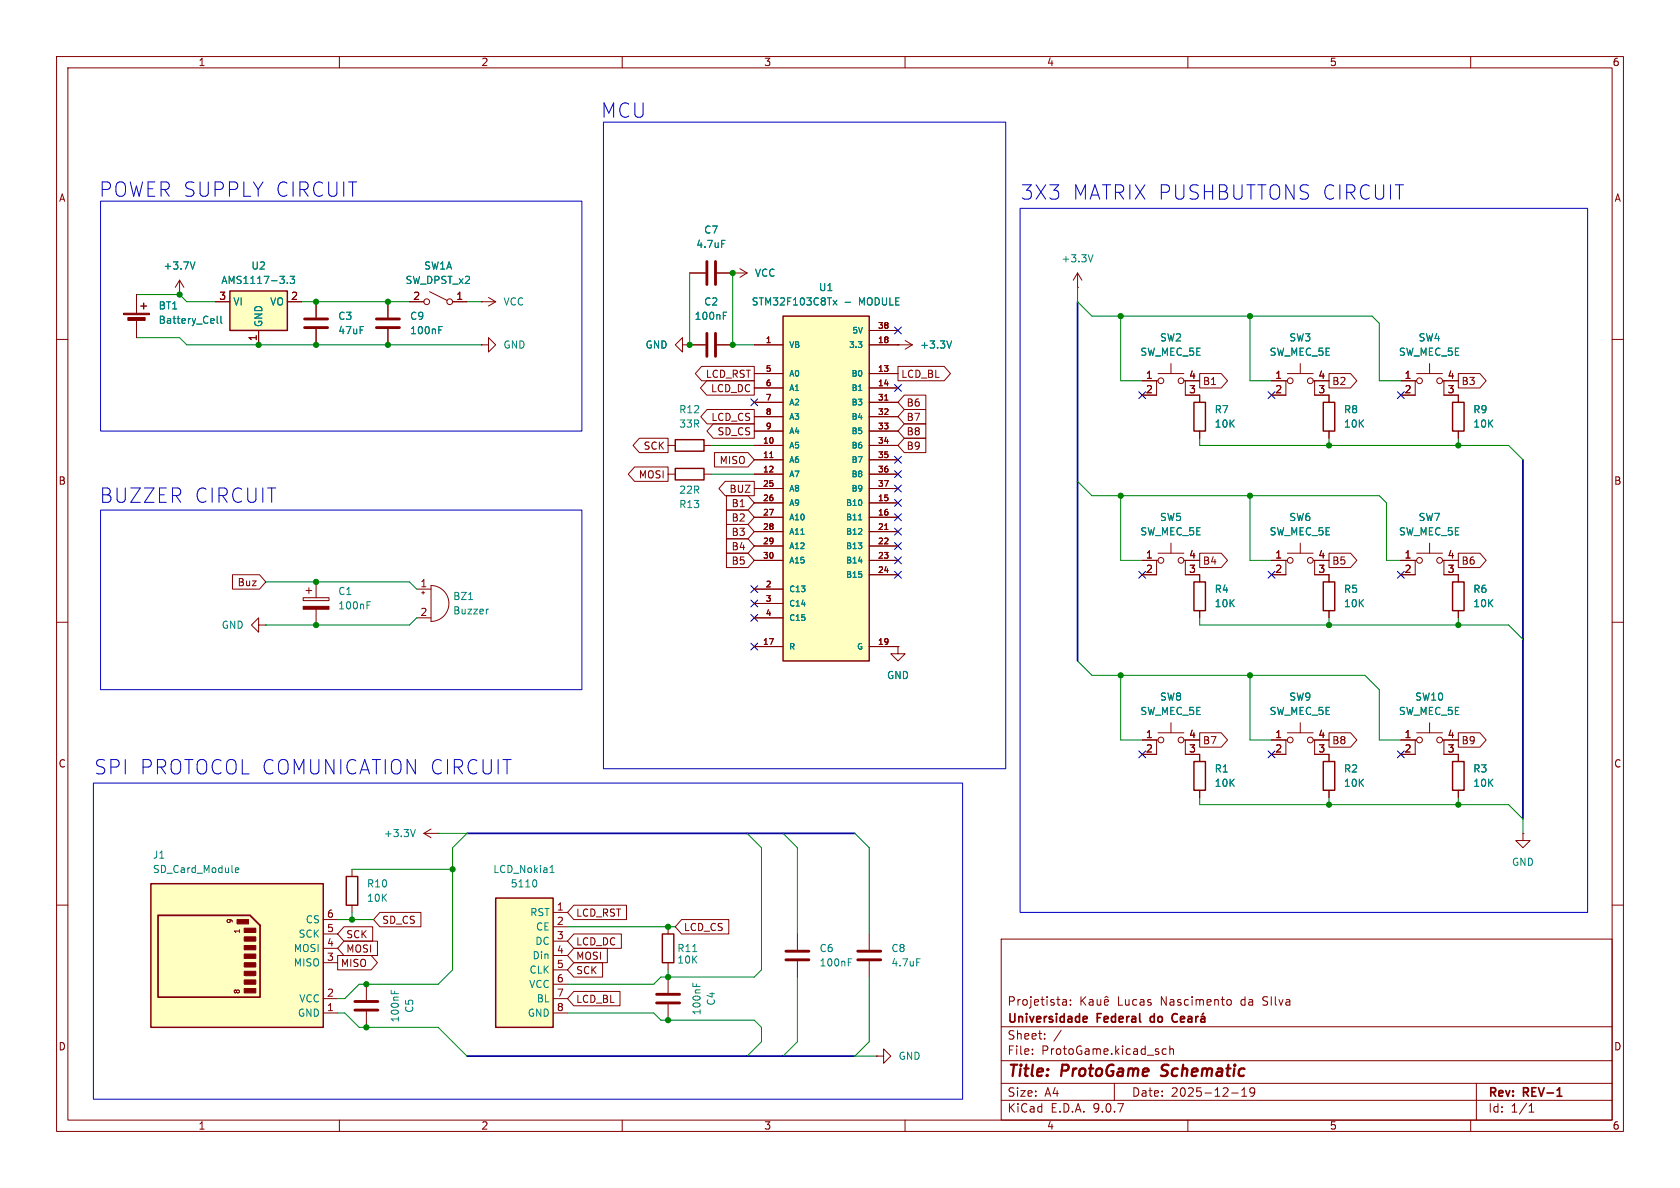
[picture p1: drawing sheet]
<svg xmlns="http://www.w3.org/2000/svg" width="297mm" height="210mm" viewBox="0 0 297 210" stroke-linecap="round" stroke-linejoin="round" font-family="sans-serif">
<path d="M0 0h297v210h-297z" fill="#fff" stroke="#fff" stroke-width=".18"/>
<g fill="none" stroke="#840000" stroke-width=".18">
<path d="M10 10h277v190h-277zM12 12h273v186h-273zM60 10v2M110 10v2M160 10v2M210 10v2M260 10v2M24.1 52.1v3.3M24.1 56.4v3.3M31.7 52.1h.1M31.7 49.5l-.7 1.3M31.7 49.5l.8 1.3"/>
<path d="M31.7 49.5v2.6M55.9 53.3v2.8M55.9 58.2v2.8M68.6 53.3v2.8M68.6 58.2v2.8M85.1 53.3h.1M85.1 53.3h2.5M86.4 52.6l1.2 .7M87.6 53.3l-1.2 .8M10 60h2M285 60h2M10 110h2"/>
<path d="M285 110h2M62.2 153.7v1.2M74.9 147.3l1.3 .8M74.9 147.3h2.6M76.2 146.6l-1.3 .7M77.5 147.3h.1M10 160h2M62.2 160v1.3M64.8 174v2.8M64.8 178.8v2.8M177 166h108v32h-108zM187.8 177.5l.2 .2 .5-.1"/>
<path d="M187.9 176.8h.6v.9M188.5 177.1h-.5l-.2 .2M189.2 177.6v.1M189.2 176.8v.1M191.1 176.2v1.5M191.3 176.8l.7 .9M192 176.2l-.9 .9M192.6 176.8h.6v.9M193.2 177.1h-.5a.29 .29 0 0 0-.2 .3 .29 .29 0 0 0 .2 .3l.5-.1M194 176.7v.9l.4 .1 .2-.1M194.6 176.7v1M195.2 177.2l.8-.1-.1-.3-.4-.1-.3 .2 .1 .7h.6"/>
<path d="M195.3 176.3l.3-.2 .3 .2M217 176.8l.4-.1 .3 .3v.4l-.2 .2-.3 .1-.2-.1M285 160h2M60 198v2M110 198v2M160 198v2M177 194.5h108M177 191.5h108M177 187.5h108M177 181.5h108M182.5 186.3v.1M182.5 185.5v.1"/>
<path d="M184.7 183.6v.1M184.7 182.8v.1M187.6 182.1l-1.3 2M197 191.5v3M206.2 185.5l-.5-.1-.2 .3v.4l.1 .2h.6M206.8 185.5l.2-.1 .4 .1 .1 .9M206.8 184.9v1.5M210 198v2M217.7 193.2h1.2M219.5 193.8h.9M219.5 192.7l.5-.4v1.5M221.8 192.9l-.3 .3h-.3l-.2-.3 .1-.5 .4-.1 .2 .1a.99 .99 0 0 1-.3 1.4h-.3"/>
<path d="M260 198v2M261 191.5v6.5M270.3 196.6h.9M270.3 195.5l.4-.4v1.5"/>
</g>
<g fill="none" stroke="#840000" stroke-width=".3">
<path d="M191.7 179.7l.4 .1 .1 .2-.7 .2M203.4 179.8v.7M208.1 179.3a.54 .54 0 0 0-.8 .2M210.1 179.8h.5l.1 .9M211.4 179.7v1M211.8 179.7l-.2 .1-.2 .2M212.3 179.8h.6l.1 .9M212.8 179.1l-.2 .2M192.1 180.6l-.4 .1M207.3 180.3v.2a.52 .52 0 0 0 .8 0M208.7 180.2l.7-.2-.1-.2-.4-.1-.2 .2 .1 .7h.5M210.7 180l-.5 .1a.29 .29 0 0 0-.2 .3 .29 .29 0 0 0 .2 .3l.5-.1"/>
<path d="M213 180l-.5 .1a.29 .29 0 0 0-.2 .3 .29 .29 0 0 0 .2 .3l.5-.1M275.3 193.8h.8"/>
</g>
<path d="M205.2 190.1l.3 .1M205.5 188.4l-.1 .2 .1 .4" fill="none" stroke="#840000" stroke-width=".4"/>
<path d="M53.8 56.4h4.1M53.8 57.9h4.1M66.5 56.4h4.1M66.5 57.9h4.1M62.7 177h4.1M62.7 178.6h4.1" fill="none" stroke="#840000" stroke-width=".51"/>
<path d="M34.5 46.3l-.5 1.3M38.4 55.9v1.1l.2 .2M39.1 55.9v1.1l.1 .2M77.6 58.3h.4M77.6 57.7h.6M73.4 146.6l-.4 1.3M69.2 175v.7M69.8 175.2v.5" fill="none" stroke="#008484" stroke-width=".18"/>
<g fill="#840000" stroke="#840000" stroke-width=".18">
<path d="M21.8 55.4h4.6v.2h-4.6z"/>
<path d="M22.6 56.1h3.1v.5h-3.1z"/>
</g>
<path d="M24.9 54.1h1M25.4 53.6v1M61.2 154.9h2v5.1h-2z" fill="none" stroke="#840000" stroke-width=".25"/>
<path d="M40.6 51.4h10.2v7h-10.2z" fill="#ffffc2"/>
<path d="M40.6 51.4h10.2v7h-10.2zM119.4 77.7h5.1v2.1h-5.1zM117.1 165.1h2v5.1h-2z" fill="none" stroke="#840000" stroke-width=".25"/>
<g fill="none" stroke="#840000" stroke-width=".18">
<path d="M38.1 53.3h2.5M45.7 58.4v2.6M50.8 53.3h2.5M72.4 53.3h2.5M75.9 51.6l3.1 1.5M80 53.3h2.5M121.9 48.3h2.8M126.7 48.3h2.8M118.1 78.7h1.3M124.5 78.7h1.2M224.8 67.3h2.5M227.6 67.3h-.3v2.6h-2.5"/>
<path d="M227.6 66h4.6M229.9 64.3v1.7M232.2 67.3h.2v2.6h2.5M232.4 67.3h2.5M45.7 110.5v-1.3l-1.3 1.3 1.3 1.3v-1.3h1.3M47 110.5h.1M53.6 105.7h4.6v.5h-4.6zM54.1 104.4h1M54.6 103.9v1M55.9 102.9v2.8M55.9 107.7v2.8M73.7 104.1h2.5"/>
<path d="M73.7 109.2h2.5M74.5 104.8h.6M74.8 104.5v.5M76.2 103.5a3.2 3.2 0 0 1 3.2 3.2 3.2 3.2 0 0 1-3.2 3.2zM158.7 114.3v1.3h1.3l-1.3 1.2-1.2-1.2h1.2M158.7 114.3h.1M118.1 163.8v1.3M118.1 170.2v1.3"/>
<circle cx="75.4" cy="53.3" r=".51"/>
<circle cx="79.5" cy="53.3" r=".51"/>
<circle cx="228.1" cy="67.3" r=".51"/>
<circle cx="231.6" cy="67.3" r=".51"/>
</g>
<path d="M50.8 50v.1M51.3 48.8h.8l-.5 .5 .4 .1v.6l-.2 .1-.5-.1M127.6 42.5h.6M64.9 107h.4M64.9 106.4h.6M82.8 106h.8M86.4 107.7h-.3M122.5 168.2h.7" fill="none" stroke="#008484" stroke-width=".18"/>
<path d="M53.6 107.2h4.6v.5h-4.6z" fill="#840000" stroke="#840000" stroke-width=".18"/>
<path d="M125 46.2v4.1M126.5 46.2v4.1" fill="none" stroke="#840000" stroke-width=".51"/>
<path d="M138.4 55.9h15.3v60.9h-15.3z" fill="#ffffc2"/>
<path d="M138.4 55.9h15.3v60.9h-15.3z" fill="none" stroke="#840000" stroke-width=".25"/>
<g fill="none" stroke="#840000" stroke-width=".18">
<path d="M153.7 58.4h5M133.3 61h5.1M133.3 66h5.1M133.3 68.6h5.1M133.3 71.1h5.1M133.3 73.7h5.1M133.3 76.2h5.1M133.3 78.7h5.1M153.7 61h5M153.7 66h5M153.7 68.6h5M153.7 71.1h5"/>
<path d="M153.7 73.7h5M153.7 76.2h5M153.7 78.7h5M156.4 70.7h.6M133.3 81.3h5.1M133.3 83.8h5.1M133.3 86.4h5.1M133.3 88.9h5.1M133.3 91.4h5.1M133.3 94h5.1M133.3 96.5h5.1M133.3 99.1h5.1"/>
<path d="M136.1 80.9h.6M153.7 81.3h5M153.7 83.8h5M153.7 86.4h5M153.7 88.9h5M153.7 91.4h5M153.7 94h5M153.7 96.5h5M153.7 99.1h5M156.4 93.6h.6M133.3 104.1h5.1M133.3 106.7h5.1"/>
<path d="M133.3 109.2h5.1M133.3 114.3h5.1M153.7 114.3h5M153.7 101.6h5M118.1 172.7v2.8M118.1 177.5v2.8"/>
</g>
<path d="M147.3 53.1l.7 .8M148 53.1l-.7 .8M149.4 53.4h1M151.8 91.9h.6M122.5 173.8v.6M123.1 174v.4" fill="none" stroke="#008484" stroke-width=".18"/>
<path d="M116.1 175.8h4M116.1 177.3h4" fill="none" stroke="#840000" stroke-width=".51"/>
<path d="M26.7 156.2h30.4v25.4h-30.4z" fill="#ffffc2"/>
<g fill="#840000" stroke="#840000" stroke-width=".18">
<path d="M41.9 162.6h2v.7h-2z"/>
<path d="M43.2 164.1h2v.7h-2z"/>
<path d="M43.2 165.6h2v.8h-2z"/>
<path d="M43.2 167.1h2v.8h-2z"/>
<path d="M43.2 168.7h2v.7h-2z"/>
<path d="M43.2 170.2h2v.7h-2z"/>
<path d="M43.2 171.7h2v.8h-2z"/>
<path d="M43.2 173.2h2v.8h-2z"/>
<path d="M43.2 174.8h2v.7h-2z"/>
</g>
<path d="M211.1 71.1h2v5.1h-2zM233.9 71.1h2.1v5.1h-2.1zM119.4 82.8h5.1v2h-5.1zM211.1 102.9h2v5.1h-2zM26.7 156.2h30.4v25.4h-30.4z" fill="none" stroke="#840000" stroke-width=".25"/>
<path d="M27.9 161.8h16.3l1.8 1.8v12.7h-18.1z" fill="none" stroke="#840000" stroke-width=".3"/>
<g fill="none" stroke="#840000" stroke-width=".18">
<path d="M121.9 61h2.8M126.7 61h2.8M201.9 67.3h2.6M204.7 67.3h-.2v2.6h-2.6M204.7 66h4.6M207 64.3v1.7M209.3 67.3h.2v2.6h2.6v1.2M209.5 67.3h2.6M212.1 76.2v1.3M234.9 69.9v1.2M234.9 76.2v1.3M118.1 83.8h1.3"/>
<path d="M124.5 83.8h1.2M201.9 99.1h2.6M204.7 99.1h-.2v2.5h-2.6M204.7 97.8h4.6M207 96v1.8M209.3 99.1h.2v2.5h2.6v1.3M209.5 99.1h2.6M224.8 99.1h2.5M227.6 99.1h-.3v2.5h-2.5M227.6 97.8h4.6M229.9 96v1.8M232.2 99.1h.2v2.5h2.5"/>
<path d="M232.4 99.1h2.5M212.1 108v1.2M57.1 162.6h2.6M57.1 165.1h2.6M57.1 167.6h2.6M57.1 170.2h2.6M57.1 176.5h2.6M57.1 179.1h2.6M141 165.1v2.8M141 169.9v2.8M154.9 186.7h1.3v-1.3l1.3 1.3-1.3 1.3v-1.3M154.9 186.7h.1"/>
<circle cx="205.2" cy="67.3" r=".51"/>
<circle cx="208.8" cy="67.3" r=".51"/>
<circle cx="205.2" cy="99.1" r=".51"/>
<circle cx="208.8" cy="99.1" r=".51"/>
<circle cx="228.1" cy="99.1" r=".51"/>
<circle cx="231.6" cy="99.1" r=".51"/>
</g>
<path d="M127.9 55.8h.4M127.9 55.2h.6M41.6 153.8l.6-.1v-.2l-.4-.1-.2 .2 .1 .6h.5M150 170.1h.4M150 169.5h.6" fill="none" stroke="#008484" stroke-width=".18"/>
<path d="M125 58.9v4.1M126.5 58.9v4.1M138.9 168.1h4.1M138.9 169.7h4.1" fill="none" stroke="#840000" stroke-width=".51"/>
<path d="M87.6 158.8h10.2v22.8h-10.2z" fill="#ffffc2"/>
<path d="M256.8 71.1h2v5.1h-2zM233.9 102.9h2.1v5.1h-2.1zM256.8 102.9h2v5.1h-2zM211.1 134.6h2v5.1h-2zM233.9 134.6h2.1v5.1h-2.1zM256.8 134.6h2v5.1h-2zM87.6 158.8h10.2v22.8h-10.2z" fill="none" stroke="#840000" stroke-width=".25"/>
<g fill="none" stroke="#840000" stroke-width=".18">
<path d="M24.1 52.1v2.5M24.1 57.2v2.5M31.7 52.1h.1M38.1 53.3h2.5M45.7 58.4v2.6M50.8 53.3h2.5M55.9 53.3v2.8M55.9 58.2v2.8M68.6 53.3v2.8M68.6 58.2v2.8M72.4 53.3h2.5M80 53.3h2.5"/>
<path d="M121.9 48.3h2.8M126.7 48.3h5.4M129.5 48.3h.1M130.8 47.5l1.3 .8M132.1 48.3l-1.3 .7M153.7 58.4h5M190.5 50.8h.1M190.5 48.3l-.8 1.2M190.5 48.3l.8 1.2M190.5 48.3v2.5M85.1 61h1.3v-1.3l1.2 1.3-1.2 1.2v-1.2M85.1 61h.1"/>
<path d="M113 77.5h5.1v2.5h-5.1l-1.1-1.3zM120.6 61v-1.3l-1.2 1.3 1.2 1.2v-1.2h1.3M121.9 61h.1M121.9 61h2.8M124 64.8h9.3v2.5h-9.3l-1.1-1.3zM124.9 67.3h8.4v2.6h-8.4l-1.1-1.3zM125 72.4h8.3v2.5h-8.3l-1.1-1.2zM126.1 74.9h7.2v2.6h-7.2l-1.1-1.3zM126.7 61h2.8M133.3 61h5.1M133.3 66h5.1M133.3 68.6h5.1"/>
<path d="M133.3 71.1h5.1M133.3 73.7h5.1M133.3 76.2h5.1M133.3 78.7h5.1M153.7 61h7.6M153.7 66h5M153.7 68.6h5M153.7 71.1h5M153.7 73.7h5M153.7 76.2h5M153.7 78.7h5M156.4 70.7h.6"/>
<path d="M158.7 61h.1M158.7 64.8h8.2l1.1 1.2-1.1 1.3h-8.2zM159.9 69.8h3.8v2.6h-3.8l-1.2-1.3zM159.9 77.5h3.8v2.5h-3.8l-1.2-1.3zM159.9 74.9h3.8v2.6h-3.8l-1.2-1.3zM159.9 72.4h3.8v2.5h-3.8l-1.2-1.2zM160 60.2l1.3 .8M161.3 61l-1.3 .7M201.9 67.3h2.6M201.9 69.9h2.6M209.5 69.9h2.6v1.2M209.5 67.3h2.6"/>
<path d="M212.1 66h3.8l1.1 1.3-1.1 1.3h-3.8zM212.1 76.2v1.3M224.8 67.3h2.5M224.8 69.9h2.5M232.4 69.9h2.5v1.2M232.4 67.3h2.5M234.9 66h3.9l1.1 1.3-1.1 1.3h-3.9zM234.9 76.2v1.3M247.6 67.3h2.6M250.4 67.3h-.2v2.6h-2.6M250.4 66h4.6M252.7 64.3v1.7"/>
<path d="M255 67.3h.3v2.6h2.5v1.2M255.3 67.3h2.5M257.8 66h3.8l1.1 1.3-1.1 1.3h-3.8zM257.8 76.2v1.3M112.2 82.5h5.9v2.6h-5.9l-1.1-1.3zM126.3 80h5.9l1.1 1.3-1.1 1.3h-5.9zM128.2 85.1h5.1v2.5h-5.1l-1.1-1.2zM128.4 92.7h3.8l1.1 1.3-1.1 1.3h-3.8zM128.4 90.2h3.8l1.1 1.2-1.1 1.3h-3.8zM128.4 97.8h3.8l1.1 1.3-1.1 1.2h-3.8zM128.4 95.2h3.8l1.1 1.3-1.1 1.3h-3.8zM128.4 87.6h3.8l1.1 1.3-1.1 1.3h-3.8z"/>
<path d="M133.3 99.1h5.1M133.3 81.3h5.1M133.3 83.8h5.1M133.3 86.4h5.1M133.3 88.9h5.1M133.3 91.4h5.1M133.3 94h5.1M133.3 96.5h5.1M136.1 80.9h.6M153.7 99.1h5M153.7 81.3h5M153.7 83.8h5"/>
<path d="M153.7 86.4h5M153.7 88.9h5M153.7 91.4h5M153.7 94h5M153.7 96.5h5M156.4 93.6h.6M201.9 99.1h2.6M209.5 99.1h2.6M212.1 97.8h3.8l1.1 1.3-1.1 1.2h-3.8zM224.8 99.1h2.5M232.4 99.1h2.5M234.9 97.8h3.9l1.1 1.3-1.1 1.2h-3.9z"/>
<path d="M247.6 99.1h2.6M250.4 99.1h-.2v2.5h-2.6M250.4 97.8h4.6M252.7 96v1.8M255 99.1h.3v2.5h2.5v1.3M255.3 99.1h2.5M257.8 97.8h3.8l1.1 1.3-1.1 1.2h-3.8zM41.1 101.6h4.8l1.1 1.3-1.1 1.2h-4.8zM133.3 104.1h5.1M133.3 106.7h5.1M133.3 109.2h5.1M133.3 114.3h5.1"/>
<path d="M153.7 101.6h5M153.7 114.3h5M158.7 114.3h.1M201.9 101.6h2.6M209.5 101.6h2.6v1.3M212.1 108v1.2M224.8 101.6h2.5M232.4 101.6h2.5v1.3M234.9 108v1.2M257.8 108v1.2M201.9 130.8h2.6M204.7 130.8h-.2v2.6h-2.6"/>
<path d="M204.7 129.5h4.6M207 127.8v1.7M209.3 130.8h.2v2.6h2.6v1.2M209.5 130.8h2.6M212.1 129.5h3.8l1.1 1.3-1.1 1.3h-3.8zM212.1 139.7v1.3M224.8 130.8h2.5M227.6 130.8h-.3v2.6h-2.5M227.6 129.5h4.6M229.9 127.8v1.7M232.2 130.8h.2v2.6h2.5v1.2M232.4 130.8h2.5"/>
<path d="M234.9 129.5h3.9l1.1 1.3-1.1 1.3h-3.9zM234.9 139.7v1.3M247.6 130.8h2.6M250.4 130.8h-.2v2.6h-2.6M250.4 129.5h4.6M252.7 127.8v1.7M255 130.8h.3v2.6h2.5v1.2M255.3 130.8h2.5M257.8 129.5h3.8l1.1 1.3-1.1 1.3h-3.8zM257.8 139.7v1.3M269.2 147.3v1.3h1.3l-1.3 1.3-1.2-1.3h1.2M269.2 147.3h.1"/>
<path d="M59.7 168.9h5.9l1.1 1.3-1.1 1.3h-5.9zM60.8 163.8h5.1v2.6h-5.1l-1.1-1.3zM60.8 166.4h5.9v2.5h-5.9l-1.1-1.3zM67.2 161.3h7.2v2.5h-7.2l-1.2-1.2zM97.8 161.3h2.5M97.8 163.8h2.5M97.8 166.4h2.5M97.8 168.9h2.5M97.8 171.5h2.5M97.8 174h2.5M97.8 176.5h2.5M97.8 179.1h2.5"/>
<path d="M101.4 170.2h5.1v2.5h-5.1l-1.1-1.2zM101.4 167.6h6v2.6h-6l-1.1-1.3zM101.4 175.3h8.2v2.5h-8.2l-1.1-1.3zM101.4 160h9.4v2.6h-9.4l-1.1-1.3zM101.4 165.1h8.5v2.5h-8.5l-1.1-1.2zM120.5 162.6h8.3v2.5h-8.3l-1.1-1.3zM153.7 165.1v2.8M153.7 169.9v2.8"/>
<circle cx="251" cy="67.3" r=".51"/>
<circle cx="254.5" cy="67.3" r=".51"/>
<circle cx="251" cy="99.1" r=".51"/>
<circle cx="254.5" cy="99.1" r=".51"/>
<circle cx="205.2" cy="130.8" r=".51"/>
<circle cx="208.8" cy="130.8" r=".51"/>
<circle cx="228.1" cy="130.8" r=".51"/>
<circle cx="231.6" cy="130.8" r=".51"/>
<circle cx="251" cy="130.8" r=".51"/>
<circle cx="254.5" cy="130.8" r=".51"/>
</g>
<g fill="none" stroke="#008484" stroke-width=".18">
<path d="M34.5 46.3l-.5 1.3M38.4 55.9v1.1l.2 .2M39.1 55.9v1.1l.1 .2M50.8 50v.1M51.3 48.8h.8l-.5 .5 .4 .1v.6l-.2 .1-.5-.1M77.6 58.3h.4M77.6 57.7h.6M127.6 42.5h.6M127.9 55.8h.4M127.9 55.2h.6M147.3 53.1l.7 .8M148 53.1l-.7 .8"/>
<path d="M149.4 53.4h1M193.2 45l-.4 1.3M168.2 60.3l-.4 1.2M151.8 91.9h.6M94.6 155.5a.79 .79 0 0 1 0 1.3M97.2 154.2h.8M97.4 153.3l.2-.3v1.2M162.1 169.5h.6"/>
</g>
<path d="M151.6 168.1h4.1M151.6 169.7h4.1" fill="none" stroke="#840000" stroke-width=".51"/>
<path d="M190.5 53.3v63.5M269.2 81.3v63.5M82.5 147.3h68.6M82.5 186.7h68.6" fill="none" stroke="#000084" stroke-width=".3"/>
<g fill="none" stroke="#008400" stroke-width=".18">
<path d="M24.1 59.7h7.6l1.3 1.3h52.1M24.1 52.1h7.6l1.3 1.2h5.1M53.3 53.3h19.1M82.5 53.3h2.6M121.9 48.3v12.7M129.5 48.3v12.7h3.8M190.5 50.8v2.5l2.5 2.6h49.6l1.2 1.3v10.1h3.8M198.1 55.9v11.4h3.8M221 55.9v11.4h3.8M125.7 78.7h7.6M212.1 77.5v1.2h54.6l2.5 2.6M234.9 77.5v1.2"/>
<path d="M257.8 77.5v1.2M125.7 83.8h7.6M190.5 85.1l2.5 2.5h50.8l1.3 1.3v10.2h2.5M198.1 87.6v11.5h3.8M221 87.6v11.5h3.8M47 102.9h25.4l1.3 1.2M73.7 109.2l-1.3 1.3h-25.4M190.5 116.8l2.5 2.6h48.3l2.5 2.5v8.9h3.8M198.1 119.4v11.4h3.8M212.1 109.2v1.3h54.6l2.5 2.5M221 119.4v11.4h3.8M234.9 109.2v1.3"/>
<path d="M257.8 109.2v1.3M62.2 153.7h17.8M77.5 147.3h5l-2.5 2.6v21.6l-2.5 2.5h-14l-2.5 2.5h-1.3M132.1 147.3l2.5 2.6v21.6l-1.3 1.2h-16.5l-1.2 1.3h-15.3M138.4 147.3l2.6 2.6v15.2M151.1 147.3l2.6 2.6v15.2M212.1 141v1.2h54.6l2.5 2.6v2.5M234.9 141v1.2M257.8 141v1.2M59.7 179.1h1.3l2.5 2.5h14l5 5.1M59.7 162.6h6.3M62.2 161.3v1.3"/>
<path d="M100.3 179.1h15.3l1.2 1.2h16.5l1.3 1.3v2.6l-2.5 2.5M100.3 163.8h19.1M118.1 171.5v1.2M141 172.7v11.5l-2.6 2.5M153.7 172.7v11.5l-2.6 2.5h3.8"/>
</g>
<g fill="none" stroke="#000084" stroke-width=".18">
<path d="M158.1 57.8l1.3 1.2M159.4 57.8l-1.3 1.2M132.7 70.5l1.3 1.2M134 70.5l-1.3 1.2M158.1 68l1.3 1.2M159.4 68l-1.3 1.2M201.3 69.2l1.2 1.3M202.5 69.2l-1.2 1.3M224.2 69.2l1.2 1.3M225.4 69.2l-1.2 1.3M247 69.2l1.3 1.3M248.3 69.2l-1.3 1.3"/>
<path d="M158.1 90.8l1.3 1.2M158.1 98.5l1.3 1.2M158.1 93.4l1.3 1.2M158.1 88.3l1.3 1.2M158.1 95.9l1.3 1.2M158.1 80.7l1.3 1.2M158.1 85.8l1.3 1.2M158.1 83.2l1.3 1.2M159.4 83.2l-1.3 1.2M159.4 88.3l-1.3 1.2M159.4 80.7l-1.3 1.2M159.4 90.8l-1.3 1.2"/>
<path d="M159.4 98.5l-1.3 1.2M159.4 93.4l-1.3 1.2M159.4 95.9l-1.3 1.2M159.4 85.8l-1.3 1.2M132.7 108.6l1.3 1.2M132.7 113.7l1.3 1.2M132.7 106.1l1.3 1.2M132.7 103.5l1.3 1.2M134 108.6l-1.3 1.2M134 113.7l-1.3 1.2M134 106.1l-1.3 1.2M134 103.5l-1.3 1.2"/>
<path d="M158.1 101l1.3 1.2M159.4 101l-1.3 1.2M201.3 101l1.2 1.2M202.5 101l-1.2 1.2M224.2 101l1.2 1.2M225.4 101l-1.2 1.2M247 101l1.3 1.2M248.3 101l-1.3 1.2M201.3 132.7l1.2 1.3M202.5 132.7l-1.2 1.3M224.2 132.7l1.2 1.3M225.4 132.7l-1.2 1.3"/>
<path d="M247 132.7l1.3 1.3M248.3 132.7l-1.3 1.3"/>
</g>
<path d="M17.8 35.6h85.1v40.6h-85.1zM106.7 21.6h71.1v114.3h-71.1zM180.3 36.8h100.4v124.5h-100.4zM17.8 90.2h85.1v31.7h-85.1zM16.5 138.4h153.7v55.9h-153.7z" fill="none" stroke="#0000c2" stroke-width=".18"/>
<g fill="#008400" stroke="#008400" stroke-width=".18">
<circle cx="55.9" cy="102.9" r=".46"/>
<circle cx="55.9" cy="110.5" r=".46"/>
<circle cx="64.8" cy="181.6" r=".46"/>
<circle cx="64.8" cy="174" r=".46"/>
<circle cx="62.2" cy="162.6" r=".46"/>
<circle cx="31.7" cy="52.1" r=".46"/>
<circle cx="68.6" cy="61" r=".46"/>
<circle cx="68.6" cy="53.3" r=".46"/>
<circle cx="55.9" cy="61" r=".46"/>
<circle cx="55.9" cy="53.3" r=".46"/>
<circle cx="45.7" cy="61" r=".46"/>
<circle cx="129.5" cy="61" r=".46"/>
<circle cx="129.5" cy="48.3" r=".46"/>
<circle cx="121.9" cy="61" r=".46"/>
<circle cx="80" cy="153.7" r=".46"/>
<circle cx="118.1" cy="163.8" r=".46"/>
<circle cx="118.1" cy="172.7" r=".46"/>
<circle cx="118.1" cy="180.3" r=".46"/>
<circle cx="221" cy="55.9" r=".46"/>
<circle cx="198.1" cy="119.4" r=".46"/>
<circle cx="198.1" cy="87.6" r=".46"/>
<circle cx="198.1" cy="55.9" r=".46"/>
<circle cx="257.8" cy="142.2" r=".46"/>
<circle cx="234.9" cy="142.2" r=".46"/>
<circle cx="234.9" cy="110.5" r=".46"/>
<circle cx="257.8" cy="110.5" r=".46"/>
<circle cx="257.8" cy="78.7" r=".46"/>
<circle cx="234.9" cy="78.7" r=".46"/>
<circle cx="221" cy="87.6" r=".46"/>
<circle cx="221" cy="119.4" r=".46"/>
</g>
<g font-size="3.5" fill="#0000c2">
<text x="106.2" y="21.1">MCU</text>
<text x="17.5" y="35">POWER SUPPLY CIRCUIT</text>
<text x="180.4" y="35.5">3X3</text>
<text x="189.6" y="35.5">MATRIX PUSHBUTTONS CIRCUIT</text>
<text x="17.6" y="89.1">BUZZER</text>
<text x="34.3" y="89.1">CIRCUIT</text>
<text x="16.6" y="137.1">SPI PROTOCOL COMUNICATION CIRCUIT</text>
</g>
<g font-size="2.8" fill="#840000">
<text x="178" y="190.9">Title:</text>
<text x="187.7" y="190.9">ProtoGame</text>
<text x="206.2" y="190.9">Schematic</text>
</g>
<g font-size="2.1" fill="#840000">
<text x="178" y="178">Projetista:</text>
<text x="197.6" y="178">Lucas</text>
<text x="205.3" y="178">Nascimento</text>
<text x="219.6" y="178">da</text>
<text x="223.6" y="178">SIlva</text>
<text x="178" y="184">Sheet:</text>
<text x="178" y="181.2">Universidade</text>
<text x="194" y="181.2">Federal</text>
<text x="204.1" y="181.2">do</text>
<text x="178" y="186.7">File:</text>
<text x="184.1" y="186.7">ProtoGame.kicad_sch</text>
<text x="178" y="196.9">KiCad</text>
<text x="178" y="194.1">Size:</text>
<text x="184.7" y="194.1">A4</text>
<text x="185.7" y="196.9">E.D.A.</text>
<text x="193.3" y="196.9">9.0.7</text>
<text x="200" y="194.1">Date:</text>
<text x="207" y="194.1">2025-12-19</text>
<text x="263" y="194.3">Rev:</text>
<text x="263" y="196.9">Id:</text>
<text x="267.1" y="196.9">1/1</text>
<text x="269.4" y="194.3">REV-1</text>
</g>
<g font-size="1.8" fill="#840000">
<text x="35" y="11.9">1</text>
<text x="85" y="11.9">2</text>
<text x="135" y="11.9">3</text>
<text x="185" y="11.9">4</text>
<text x="235" y="11.9">5</text>
<text x="285" y="11.9">6</text>
<text x="10.3" y="35.9">A</text>
<text x="285.3" y="35.9">A</text>
<text x="38.7" y="53.1">3</text>
<text x="51.4" y="53.1">2</text>
<text x="73" y="53.1">2</text>
<text x="80.6" y="53.1">1</text>
<text x="45.5" y="60.4" transform="rotate(-90 45.5 60.4)">1</text>
<text x="124.7" y="67">LCD_RST</text>
<text x="125.6" y="69.5">LCD_DC</text>
<text x="159.2" y="67">LCD_BL</text>
<text x="202.5" y="67.1">1</text>
<text x="202.5" y="69.6">2</text>
<text x="210.1" y="67.1">4</text>
<text x="210.1" y="69.6">3</text>
<text x="212.6" y="68.3">B1</text>
<text x="225.4" y="67.1">1</text>
<text x="225.4" y="69.6">2</text>
<text x="233" y="67.1">4</text>
<text x="233" y="69.6">3</text>
<text x="235.4" y="68.3">B2</text>
<text x="248.2" y="67.1">1</text>
<text x="248.2" y="69.6">2</text>
<text x="255.8" y="67.1">4</text>
<text x="255.8" y="69.6">3</text>
<text x="258.3" y="68.3">B3</text>
<text x="125.7" y="74.6">LCD_CS</text>
<text x="126.7" y="77.2">SD_CS</text>
<text x="160.2" y="72.1">B6</text>
<text x="160.2" y="77.2">B8</text>
<text x="160.2" y="74.6">B7</text>
<text x="113.7" y="79.7">SCK</text>
<text x="127.1" y="82.2">MISO</text>
<text x="160.2" y="79.7">B9</text>
<text x="10.3" y="85.9">B</text>
<text x="112.8" y="84.8">MOSI</text>
<text x="128.9" y="87.3">BUZ</text>
<text x="129.2" y="89.9">B1</text>
<text x="285.3" y="85.9">B</text>
<text x="129.2" y="94.9">B3</text>
<text x="129.2" y="92.4">B2</text>
<text x="129.2" y="100">B5</text>
<text x="129.2" y="97.5">B4</text>
<text x="202.5" y="98.8">1</text>
<text x="202.5" y="101.3">2</text>
<text x="210.1" y="98.8">4</text>
<text x="210.1" y="101.3">3</text>
<text x="212.6" y="100">B4</text>
<text x="225.4" y="98.8">1</text>
<text x="225.4" y="101.3">2</text>
<text x="233" y="98.8">4</text>
<text x="233" y="101.3">3</text>
<text x="235.4" y="100">B5</text>
<text x="248.2" y="98.8">1</text>
<text x="248.2" y="101.3">2</text>
<text x="255.8" y="98.8">4</text>
<text x="255.8" y="101.3">3</text>
<text x="258.3" y="100">B6</text>
<text x="41.9" y="103.8">Buz</text>
<text x="74.2" y="103.9">1</text>
<text x="74.2" y="109">2</text>
<text x="202.5" y="130.6">1</text>
<text x="210.1" y="130.6">4</text>
<text x="212.6" y="131.8">B7</text>
<text x="225.4" y="130.6">1</text>
<text x="233" y="130.6">4</text>
<text x="235.4" y="131.8">B8</text>
<text x="248.2" y="130.6">1</text>
<text x="255.8" y="130.6">4</text>
<text x="258.3" y="131.8">B9</text>
<text x="10.3" y="135.9">C</text>
<text x="202.5" y="133.1">2</text>
<text x="210.1" y="133.1">3</text>
<text x="225.4" y="133.1">2</text>
<text x="233" y="133.1">3</text>
<text x="248.2" y="133.1">2</text>
<text x="255.8" y="133.1">3</text>
<text x="285.3" y="135.9">C</text>
<text x="98.4" y="161">1</text>
<text x="57.7" y="162.3">6</text>
<text x="57.7" y="164.8">5</text>
<text x="57.7" y="167.4">4</text>
<text x="61.1" y="166.1">SCK</text>
<text x="67.5" y="163.5">SD_CS</text>
<text x="98.4" y="163.6">2</text>
<text x="98.4" y="166.1">3</text>
<text x="101.8" y="162.2">LCD_RST</text>
<text x="101.8" y="167.3">LCD_DC</text>
<text x="120.8" y="164.8">LCD_CS</text>
<text x="57.7" y="169.9">3</text>
<text x="60.2" y="171.1">MISO</text>
<text x="61.1" y="168.6">MOSI</text>
<text x="98.4" y="168.7">4</text>
<text x="98.4" y="171.2">5</text>
<text x="98.4" y="173.7">6</text>
<text x="101.8" y="172.4">SCK</text>
<text x="101.8" y="169.9">MOSI</text>
<text x="57.7" y="176.3">2</text>
<text x="57.7" y="178.8">1</text>
<text x="98.4" y="176.3">7</text>
<text x="98.4" y="178.8">8</text>
<text x="101.8" y="177.5">LCD_BL</text>
<text x="10.3" y="185.9">D</text>
<text x="285.3" y="185.9">D</text>
<text x="35" y="199.9">1</text>
<text x="85" y="199.9">2</text>
<text x="135" y="199.9">3</text>
<text x="185" y="199.9">4</text>
<text x="235" y="199.9">5</text>
<text x="285" y="199.9">6</text>
</g>
<g font-size="1.8" fill="#008484">
<text x="124.4" y="41.5">C7</text>
<text x="28.8" y="47.9">+3.7V</text>
<text x="44.3" y="47.9">U2</text>
<text x="74.9" y="47.9">SW1A</text>
<text x="123" y="44">4.7uF</text>
<text x="187.6" y="46.6">+3.3V</text>
<text x="39" y="50.4">AMS1117-3.3</text>
<text x="71.6" y="50.4">SW_DPST_x2</text>
<text x="133.4" y="49.1">VCC</text>
<text x="144.7" y="51.7">U1</text>
<text x="27.9" y="54.9">BT1</text>
<text x="27.9" y="57.4">Battery_Cell</text>
<text x="41.1" y="54.2">VI</text>
<text x="46.6" y="57.9" transform="rotate(-90 46.6 57.9)">GND</text>
<text x="47.7" y="54.2">VO</text>
<text x="59.7" y="56.7">C3</text>
<text x="59.7" y="59.3">47uF</text>
<text x="72.4" y="56.7">C9</text>
<text x="72.4" y="59.3">100nF</text>
<text x="88.9" y="54.2">VCC</text>
<text x="122.7" y="56.7">100nF</text>
<text x="124.4" y="54.2">C2</text>
<text x="132.8" y="54.2">STM32F103C8Tx</text>
<text x="151.9" y="54.2">MODULE</text>
<text x="88.9" y="61.8">GND</text>
<text x="114" y="61.8">GND</text>
<text x="162.6" y="61.8">+3.3V</text>
<text x="201.5" y="63.1">SW_MEC_5E</text>
<text x="205" y="60.6">SW2</text>
<text x="224.4" y="63.1">SW_MEC_5E</text>
<text x="227.8" y="60.6">SW3</text>
<text x="247.2" y="63.1">SW_MEC_5E</text>
<text x="250.7" y="60.6">SW4</text>
<text x="120" y="73.3">R12</text>
<text x="120" y="75.8">33R</text>
<text x="214.6" y="73.3">R7</text>
<text x="214.6" y="75.8">10K</text>
<text x="237.5" y="73.3">R8</text>
<text x="237.5" y="75.8">10K</text>
<text x="260.4" y="73.3">R9</text>
<text x="260.4" y="75.8">10K</text>
<text x="120" y="87.5">22R</text>
<text x="120" y="90">R13</text>
<text x="201.5" y="94.8">SW_MEC_5E</text>
<text x="205" y="92.3">SW5</text>
<text x="224.4" y="94.8">SW_MEC_5E</text>
<text x="227.8" y="92.3">SW6</text>
<text x="247.2" y="94.8">SW_MEC_5E</text>
<text x="250.7" y="92.3">SW7</text>
<text x="59.7" y="105.4">C1</text>
<text x="59.7" y="107.9">100nF</text>
<text x="80" y="106.3">BZ1</text>
<text x="214.6" y="105">R4</text>
<text x="214.6" y="107.5">10K</text>
<text x="237.5" y="105">R5</text>
<text x="237.5" y="107.5">10K</text>
<text x="260.4" y="105">R6</text>
<text x="260.4" y="107.5">10K</text>
<text x="39.1" y="111.4">GND</text>
<text x="80" y="108.8">Buzzer</text>
<text x="156.7" y="120.2">GND</text>
<text x="205" y="124.1">SW8</text>
<text x="227.8" y="124.1">SW9</text>
<text x="250.1" y="124.1">SW10</text>
<text x="201.5" y="126.6">SW_MEC_5E</text>
<text x="224.4" y="126.6">SW_MEC_5E</text>
<text x="247.2" y="126.6">SW_MEC_5E</text>
<text x="214.6" y="136.8">R1</text>
<text x="237.5" y="136.8">R2</text>
<text x="260.4" y="136.8">R3</text>
<text x="214.6" y="139.3">10K</text>
<text x="237.5" y="139.3">10K</text>
<text x="260.4" y="139.3">10K</text>
<text x="67.8" y="148.2">+3.3V</text>
<text x="26.9" y="152">J1</text>
<text x="26.9" y="154.5">SD_Card_Module</text>
<text x="87.1" y="154.5">LCD_Nokia1</text>
<text x="267.2" y="153.3">GND</text>
<text x="64.8" y="157.1">R10</text>
<text x="64.8" y="159.6">10K</text>
<text x="90.2" y="157.1">5110</text>
<text x="52.7" y="166">SCK</text>
<text x="54" y="163.4">CS</text>
<text x="93.6" y="162.2">RST</text>
<text x="94.5" y="167.2">DC</text>
<text x="94.7" y="164.7">CE</text>
<text x="51.8" y="168.5">MOSI</text>
<text x="51.8" y="171">MISO</text>
<text x="93.5" y="172.3">CLK</text>
<text x="94.1" y="169.8">Din</text>
<text x="119.6" y="168.5">R11</text>
<text x="119.6" y="170.5">10K</text>
<text x="144.8" y="168.5">C6</text>
<text x="144.8" y="171">100nF</text>
<text x="157.5" y="168.5">C8</text>
<text x="157.5" y="171">4.7uF</text>
<text x="52.6" y="179.9">GND</text>
<text x="52.8" y="177.4">VCC</text>
<text x="73.3" y="179.1" transform="rotate(-90 73.3 179.1)">C5</text>
<text x="93.2" y="179.9">GND</text>
<text x="93.5" y="174.9">VCC</text>
<text x="94.8" y="177.4">BL</text>
<text x="124.1" y="179.6" transform="rotate(-90 124.1 179.6)">100nF</text>
<text x="126.6" y="177.9" transform="rotate(-90 126.6 177.9)">C4</text>
<text x="70.7" y="180.8" transform="rotate(-90 70.7 180.8)">100nF</text>
<text x="158.8" y="187.6">GND</text>
</g>
<g font-size="1.4" fill="#008484">
<text x="150.6" y="59.2">5V</text>
<text x="139.4" y="61.7">VB</text>
<text x="150" y="61.7">3.3</text>
<text x="139.4" y="66.8">A0</text>
<text x="139.4" y="69.3">A1</text>
<text x="139.4" y="71.9">A2</text>
<text x="150.4" y="66.8">B0</text>
<text x="150.4" y="69.3">B1</text>
<text x="150.4" y="71.9">B3</text>
<text x="139.4" y="74.4">A3</text>
<text x="139.4" y="76.9">A4</text>
<text x="150.4" y="74.4">B4</text>
<text x="150.4" y="76.9">B5</text>
<text x="139.4" y="79.5">A5</text>
<text x="139.4" y="82">A6</text>
<text x="150.4" y="79.5">B6</text>
<text x="150.4" y="82">B7</text>
<text x="139.4" y="84.6">A7</text>
<text x="139.4" y="87.1">A8</text>
<text x="139.4" y="89.6">A9</text>
<text x="149.4" y="89.6">B10</text>
<text x="150.4" y="84.6">B8</text>
<text x="150.4" y="87.1">B9</text>
<text x="139.4" y="92.2">A10</text>
<text x="139.4" y="94.7">A11</text>
<text x="149.4" y="92.2">B11</text>
<text x="149.4" y="94.7">B12</text>
<text x="139.4" y="97.3">A12</text>
<text x="139.4" y="99.8">A15</text>
<text x="149.4" y="97.3">B13</text>
<text x="149.4" y="99.8">B14</text>
<text x="139.4" y="104.9">C13</text>
<text x="139.4" y="107.4">C14</text>
<text x="149.4" y="102.3">B15</text>
<text x="139.4" y="110">C15</text>
<text x="139.4" y="115">R</text>
<text x="151.4" y="115">G</text>
</g>
<g font-size="1.4" fill="#840000">
<text x="155.1" y="58.2">38</text>
<text x="135.3" y="60.7">1</text>
<text x="135.3" y="65.8">5</text>
<text x="155.1" y="60.7">18</text>
<text x="155.1" y="65.8">13</text>
<text x="135.3" y="68.3">6</text>
<text x="135.3" y="70.9">7</text>
<text x="155.1" y="68.3">14</text>
<text x="155.1" y="70.9">31</text>
<text x="135.3" y="73.4">8</text>
<text x="135.3" y="75.9">9</text>
<text x="155.1" y="73.4">32</text>
<text x="155.1" y="75.9">33</text>
<text x="134.8" y="78.5">10</text>
<text x="134.8" y="81">11</text>
<text x="134.8" y="83.6">12</text>
<text x="155.1" y="78.5">34</text>
<text x="155.1" y="81">35</text>
<text x="155.1" y="83.6">36</text>
<text x="134.8" y="86.1">25</text>
<text x="134.8" y="88.6">26</text>
<text x="155.1" y="86.1">37</text>
<text x="155.1" y="88.6">15</text>
<text x="134.8" y="91.2">27</text>
<text x="134.8" y="93.7">28</text>
<text x="155.1" y="91.2">16</text>
<text x="155.1" y="93.7">21</text>
<text x="134.8" y="96.3">29</text>
<text x="134.8" y="98.8">30</text>
<text x="155.1" y="96.3">22</text>
<text x="155.1" y="98.8">23</text>
<text x="155.1" y="101.3">24</text>
<text x="135.3" y="103.9">2</text>
<text x="135.3" y="106.4">3</text>
<text x="135.3" y="109">4</text>
<text x="134.8" y="114">17</text>
<text x="155.1" y="114">19</text>
</g>
<g font-size="1.3" fill="#840000">
<text x="41.3" y="163.4" transform="rotate(-90 41.3 163.4)">9</text>
<text x="42.6" y="165.2" transform="rotate(-90 42.6 165.2)">1</text>
<text x="42.6" y="175.8" transform="rotate(-90 42.6 175.8)">8</text>
</g>
</svg>
